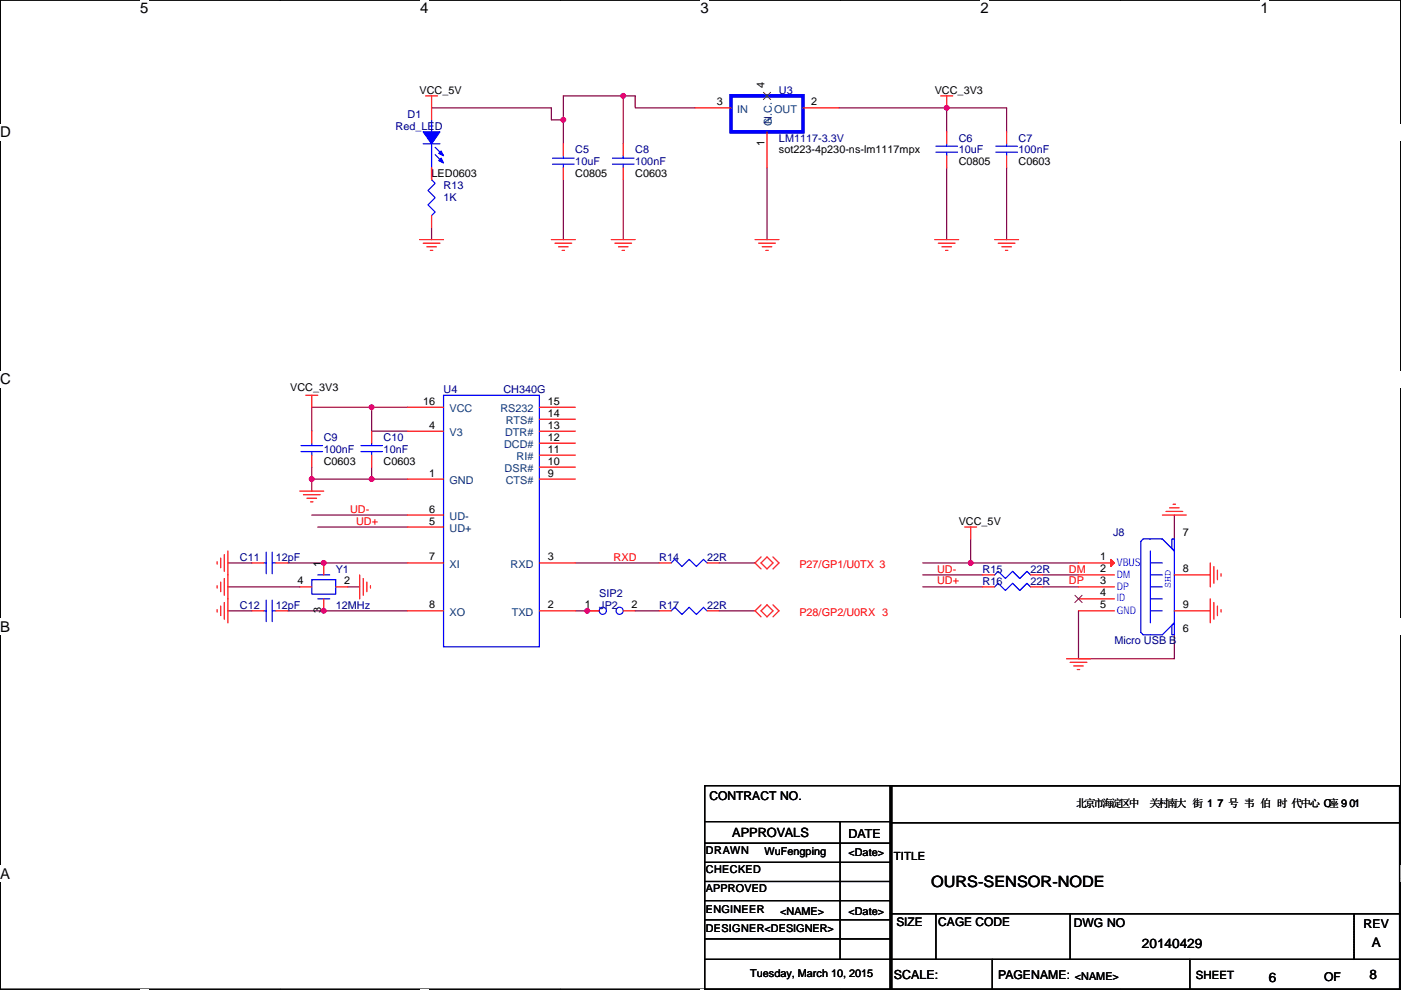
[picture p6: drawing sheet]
<svg xmlns="http://www.w3.org/2000/svg" width="297mm" height="210mm" viewBox="0 0 297 210" stroke-linecap="round" stroke-linejoin="round" font-family="sans-serif">
<path d="M.1 0h296.9v209.8h-296.9z" fill="none" stroke="#000" stroke-width=".25"/>
<g fill="#fff">
<path d="M29.7 0h1.8v3.5h-1.8z"/>
<path d="M29.7 209.8l1.8 .1z"/>
</g>
<path d="M59.4 0h.1M59.4 209.8h.1" fill="none" stroke="#000" stroke-width=".25"/>
<g fill="#fff">
<path d="M89.1 0h1.8v3.5h-1.8z"/>
<path d="M89.1 209.8l1.8 .1z"/>
</g>
<path d="M118.8 0h.1M118.8 209.8h.1" fill="none" stroke="#000" stroke-width=".25"/>
<g fill="#fff">
<path d="M148.5 0h1.8v3.5h-1.8z"/>
<path d="M148.5 209.8l1.8 .1z"/>
</g>
<path d="M178.2 0h.1M178.2 209.8h.1" fill="none" stroke="#000" stroke-width=".25"/>
<g fill="#fff">
<path d="M207.9 0h1.7v3.5h-1.7z"/>
<path d="M207.9 209.8l1.7 .1z"/>
</g>
<path d="M237.6 0h.1M237.6 209.8h.1" fill="none" stroke="#000" stroke-width=".25"/>
<g fill="#fff">
<path d="M267.3 0h1.7v3.5h-1.7z"/>
<path d="M267.3 209.8l1.7 .1z"/>
<path d="M.1 26.2h2.2v3.6h-2.2z"/>
<path d="M297 26.2v3.6z"/>
<path d="M.1 78.7h2.2v3.5h-2.2z"/>
<path d="M297 78.7v3.5z"/>
</g>
<path d="M.1 52.5h.1M297 52.5h.1" fill="none" stroke="#000" stroke-width=".25"/>
<g fill="#fff">
<path d="M.1 131.1h2.1v3.6h-2.1z"/>
<path d="M297 131.1v3.6z"/>
</g>
<path d="M.1 104.9h.1M297 104.9h.1" fill="none" stroke="#000" stroke-width=".25"/>
<g fill="#fff">
<path d="M0 183.6h2.2v3.5h-2.2z"/>
<path d="M297 183.6v3.5z"/>
</g>
<g fill="none" stroke="#000" stroke-width=".25">
<path d="M.1 157.4h.1M297 157.4h.1M149.4 166.6h39.6v43.2h-39.6zM149.4 174.3h39.4M149.4 178.8h39.4M178.1 174.3v29.2M188.8 166.6h107.9v43.2h-107.9zM188.8 166.6h.2v43.2h-.2zM189 174.5h108M296.7 166.6h-107.9v43.2M297 174.5h.1M149.4 182.9h39.4"/>
<path d="M149.4 187h39.4M149.4 191h39.4M149.4 195.1h39.4M149.4 199.2h39.4M188.8 193.8h107.9M198.4 193.8v9.7M226.9 193.8v9.7M287.1 193.8v9.7M149.4 203.5h147.3M188.8 209.8h.1M210.4 209.8h.1M210.4 203.5v6.3"/>
<path d="M252.3 209.8h.1M252.3 203.5v6.3"/>
</g>
<g fill="none" stroke="#800040" stroke-width=".25">
<path d="M91.5 22.9h25.4v2.5h2.5M91.5 35.6v2.5M119.4 38.1v12.7M119.4 25.4v5.1M132.1 20.3h2.6v2.6h12.7M132.1 20.3h-12.7v5.1M132.1 20.3v10.2M132.1 38.1v12.7M162.6 35.6v15.2M177.9 22.9h22.8M200.7 22.9h12.7v5.1M200.7 22.9v5.1"/>
<path d="M200.7 35.6v15.2M213.4 35.6v15.2M91.5 48.3v2.5M66.1 99.1v2.5M78.8 99.1v2.5M78.8 86.4h-12.7v5.1M86.4 86.4h-7.6v5.1h7.6M48.3 119.4h5.1M66.1 101.6h12.7M66.1 101.6v2.6M66.1 109.2h20.3M67.4 111.8h19"/>
<path d="M78.8 101.6h7.6M86.4 119.4h-25.4M122 119.4h17.8M152.5 119.4h7.6M195.6 119.4h10.2M205.8 119.4h22.9M205.8 114.3v5.1M249 109.2v5.1M48.3 129.6h5.1M48.3 124.5h15.3M61 129.6h25.4M73.7 124.5h2.6"/>
<path d="M122 129.6h5.1M134.7 129.6h5.1M152.5 129.6h7.6M195.6 124.5h12.7M195.6 121.9h12.7M221 121.9h7.7M221 124.5h7.7M228.7 129.6v10.1h20.3v-5.1"/>
</g>
<g fill="#f0f" stroke="#f0f" stroke-width=".25">
<circle cx="132.1" cy="20.3" r=".5"/>
<circle cx="200.7" cy="22.9" r=".5"/>
<circle cx="119.4" cy="25.4" r=".5"/>
<circle cx="78.8" cy="101.6" r=".5"/>
<circle cx="66.1" cy="101.6" r=".5"/>
<circle cx="78.8" cy="86.4" r=".5"/>
<circle cx="68.6" cy="129.5" r=".5"/>
<circle cx="68.6" cy="119.4" r=".5"/>
<circle cx="205.8" cy="119.4" r=".5"/>
<circle cx="124.5" cy="129.5" r=".5"/>
</g>
<g fill="none" stroke="#f00" stroke-width=".25">
<path d="M90.2 20.3h2.6M91.5 20.3v5.1M91.5 35.6v2.5zM119.4 30.5v2.5M119.4 35.6v2.5M132.1 30.5v2.5M132.1 35.6v2.5M147.4 22.9h7.6M162.6 28v7.6M162.6 20.3h.1M170.2 22.9h7.7M199.5 20.3h2.5"/>
<path d="M200.7 20.3v2.6M200.7 28v2.5M200.7 33v2.6M213.4 28v2.5M213.4 33v2.6M89 50.8h5M89.7 51.6h3.6M90.5 52.3h2M91.2 53.1h.6M91.5 45.7v2.6M116.9 50.8h5.1M117.7 51.6h3.5"/>
<path d="M118.4 52.3h2.1M119.2 53.1h.5M129.6 50.8h5.1M130.4 51.6h3.5M131.1 52.3h2.1M131.9 53.1h.5M160.1 50.8h5.1M160.8 51.6h3.6M161.6 52.3h2M162.4 53.1h.5M198.2 50.8h5.1M198.9 51.6h3.6"/>
<path d="M199.7 52.3h2M200.5 53.1h.5M210.9 50.8h5.1M211.6 51.6h3.6M212.4 52.3h2M213.2 53.1h.5M64.8 83.8h2.6M66.1 83.8v2.6M66.1 91.5v2.5M66.1 96.5v2.6M78.8 91.5v2.5M78.8 96.5v2.6"/>
<path d="M86.4 91.5h7.6M86.4 86.4h7.6M114.4 99.1h7.6M114.4 96.5h7.6M114.4 94h7.6M114.4 91.5h7.6M114.4 88.9h7.6M114.4 86.4h7.6M46 119.1v.6M46.8 118.4v2M47.6 117.6v3.6M48.3 116.9v15.2"/>
<path d="M53.4 119.4h2.5M58.5 119.4h2.5M63.6 104.2h5M64.3 104.9h3.6M65.1 105.7h2M65.8 106.4h.6M68.6 119.4v2.5M86.4 101.6h7.6M86.4 111.8h7.6M86.4 109.2h7.6M86.4 119.4h7.6M114.4 119.4h7.6"/>
<path d="M114.4 101.6h7.6M139.8 119.4h2.5M149.9 119.4h2.6M161.4 118.1l-1.3 1.3 1.3 1.3M162.6 118.1l1.3 1.3-1.3 1.3-1.2-1.3zM163.9 118.1l1.3 1.3-1.3 1.3M204.5 111.8h2.6M205.8 111.8v2.5M228.7 119.4h7.6M246.4 109.2h5.1M247.2 108.5h3.6M248 107.7h2"/>
<path d="M248.7 107h.5M249 114.3h.1M256.6 119.4v5.1M46 129.3v.5M46 124.2v.5M46.8 128.5v2.1M46.8 123.5v2M47.6 127.8v3.5M47.6 122.7v3.6M53.4 129.6h2.5M58.5 129.6h2.5M63.6 124.5h2.5"/>
<path d="M68.6 127v2.6M71.2 124.5h2.5M76.3 121.9v5.1M77 122.7v3.6M77.8 123.5v2M78.5 124.2v.5M86.4 129.6h7.6M114.4 129.6h7.6M124.5 129.6h2.6M132.1 129.6h2.6M139.8 129.6h2.5M149.9 129.6h2.6"/>
<path d="M161.4 128.3l-1.3 1.3 1.3 1.2M162.6 128.3l1.3 1.3-1.3 1.2-1.2-1.2zM163.9 128.3l1.3 1.3-1.3 1.2M208.3 124.5h2.6M208.3 121.9h2.6M218.5 124.5h2.5M218.5 121.9h2.5M226.1 139.7h5.1M228.7 121.9h7.6M228.7 124.5h7.6M228.7 127h7.6M228.7 129.6h7.6"/>
<path d="M249 134.6h.1M249 121.9h7.6M249 129.6h7.6M256.6 127v5.1M257.4 127.8v3.5M257.4 120.2v3.5M258.1 128.5v2.1M258.1 120.9v2.1M258.9 129.3v.5M258.9 121.7v.5M226.9 140.5h3.5M227.6 141.2h2.1"/>
<path d="M228.4 142h.5"/>
</g>
<path d="M287.1 193.8v9.7M287.1 203.5h.1" fill="none" stroke="#000" stroke-width=".25" stroke-dasharray="0 .5"/>
<g fill="none" stroke="#00f" stroke-width=".25">
<path d="M89.7 30.5h3.6M91.5 25.4v2.6M91.5 30.5v5.1M91.5 38.1l.8 .8-1.6 1.5 1.6 1.5-1.6 1.6 1.6 1.5-.8 .7M92.3 31.3l1.5 1.5M92.3 32.8l1.5 1.5M117.2 34.8h4.5M117.2 33.5h4.5M119.4 33v.5M119.4 34.8v.8M129.9 34.8h4.5M129.9 33.5h4.5"/>
<path d="M132.1 33v.5M132.1 34.8v.8M198.4 32.3h4.6M198.4 31h4.6M200.7 30.5v.5M200.7 32.3v.7M211.1 32.3h4.6M211.1 31h4.6M213.4 30.5v.5M213.4 32.3v.7M63.8 95.8h4.6M63.8 94.5h4.6"/>
<path d="M66.1 94v.5M66.1 95.8v.7M76.5 95.8h4.6M76.5 94.5h4.6M78.8 94v.5M78.8 95.8v.7M94 83.8h20.4v53.4h-20.4zM55.9 119.4h.5M56.4 117.1v4.6M57.7 119.4h.8M57.7 117.1v4.6M142.3 119.4l.8-.8 1.5 1.6 1.5-1.6 1.5 1.6 1.6-1.6 .7 .8"/>
<path d="M242.4 114.3h4l2.6 2.6v15.2l-2.6 2.5h-4l-.5-.5v-19.3zM243.9 116.9v15.2M243.9 119.4h2.5M248.5 114.3h.5v2.6l-.5-.5zM55.9 129.6h.5M56.4 127.3v4.5M57.7 129.6h.8M57.7 127.3v4.5M66.1 123h5.1v3h-5.1zM67.4 121.9h2.5M67.4 127h2.5M142.3 129.6l.8-.8 1.5 1.5 1.5-1.5 1.5 1.5 1.6-1.5 .7 .8"/>
<path d="M210.9 124.5l.7-.8 1.6 1.5 1.5-1.5 1.5 1.5 1.5-1.5 .8 .8M210.9 121.9l.7-.7 1.6 1.5 1.5-1.5 1.5 1.5 1.5-1.5 .8 .7M243.9 121.9h2.5M243.9 124.5h2.5M243.9 127h2.5M243.9 129.6h2.5M249 132.1v2.5h-.5v-2z"/>
<circle cx="127.8" cy="129.5" r=".76"/>
<circle cx="131.4" cy="129.5" r=".76"/>
</g>
<g fill="#00f" stroke="#00f" stroke-width=".25">
<path d="M89.7 28h3.6l-1.8 2.5z" fill-rule="evenodd"/>
<path d="M93.5 33.5l.5 1.1-1-.5z" fill-rule="evenodd"/>
<path d="M93.5 32l.5 1-1-.5z" fill-rule="evenodd"/>
</g>
<path d="M235.5 118.6l.8 .8-.8 .8z" fill="#f00" stroke="#f00" stroke-width=".25"/>
<path d="M161.9 19.6l1.5 1.5M163.4 19.6l-1.6 1.5M227.9 126.3l1.5 1.5M229.4 126.3l-1.5 1.5" fill="none" stroke="#804000" stroke-width=".21"/>
<path d="M155 20.3h15.2v7.7h-15.2z" fill="none" stroke="#00f" stroke-width=".76"/>
<text font-size="3.3" x="197.4" y="188.2">OURS-SENSOR-NODE</text>
<g font-size="3.2">
<text x="29.7" y="2.8">5</text>
<text x="89.1" y="2.8">4</text>
<text x="148.5" y="2.8">3</text>
<text x="207.9" y="2.8">2</text>
<text x="267.3" y="2.8">1</text>
<text x=".1" y="29.1">D</text>
<text x=".1" y="81.5">C</text>
<text x=".1" y="134">B</text>
<text x=".1" y="186.4">A</text>
<text x="297" y="186.4">A</text>
</g>
<g font-size="2.8">
<text x="242.1" y="201.1">20140429</text>
<text x="290.9" y="200.9">A</text>
<text x="269" y="208.3">6</text>
<text x="290.4" y="207.8">8</text>
</g>
<text font-size="2.7" x="155.3" y="177.5">APPROVALS</text>
<g font-size="2.6">
<text x="150.4" y="169.7">CONTRACT NO.</text>
<text x="179.9" y="177.7">DATE</text>
<text x="227.6" y="196.6">DWG NO</text>
<text x="289.1" y="196.9">REV</text>
<text x="189.5" y="207.6">SCALE:</text>
<text x="211.6" y="207.6">PAGENAME:</text>
<text x="280.7" y="208.1">OF</text>
</g>
<g font-size="2.5">
<text x="190.1" y="196.3">SIZE</text>
<text x="198.9" y="196.3">CAGE CODE</text>
</g>
<g font-size="2.4">
<text x="189.5" y="182.5">TITLE</text>
<text x="253.6" y="207.7">SHEET</text>
</g>
<g font-size="2.3">
<text x="89" y="19.9">VCC_5V</text>
<text x="152" y="22.4">3</text>
<text x="162.1" y="18.6" transform="rotate(-90 162.1 18.6)">4</text>
<text x="172" y="22.4">2</text>
<text x="198.2" y="19.9">VCC_3V3</text>
<text x="162.1" y="31" transform="rotate(-90 162.1 31)">1</text>
<text x="165.2" y="32.6">sot223-4p230-ns-lm1117mpx</text>
<text x="203.3" y="35.1">C0805</text>
<text x="216" y="35.1">C0603</text>
<text x="91.5" y="37.6">LED0603</text>
<text x="122" y="37.6">C0805</text>
<text x="134.7" y="37.6">C0603</text>
<text x="61.5" y="82.8">VCC_3V3</text>
<text x="89.7" y="85.9">16</text>
<text x="116.1" y="88.4">14</text>
<text x="116.1" y="85.9">15</text>
<text x="91" y="90.9">4</text>
<text x="116.1" y="90.9">13</text>
<text x="116.1" y="93.5">12</text>
<text x="68.6" y="98.6">C0603</text>
<text x="81.3" y="98.6">C0603</text>
<text x="91" y="101.1">1</text>
<text x="116.1" y="101.1">9</text>
<text x="116.1" y="98.6">10</text>
<text x="116.1" y="96">11</text>
<text x="91" y="111.3">5</text>
<text x="91" y="108.7">6</text>
<text x="203.3" y="111.3">VCC_5V</text>
<text x="250.8" y="113.8">7</text>
<text x="91" y="118.9">7</text>
<text x="116.1" y="118.9">3</text>
<text x="233.2" y="118.9">1</text>
<text x="63.1" y="124">4</text>
<text x="68.1" y="120.2" transform="rotate(-90 68.1 120.2)">1</text>
<text x="73" y="124">2</text>
<text x="233.2" y="121.4">2</text>
<text x="233.2" y="124">3</text>
<text x="250.8" y="121.4">8</text>
<text x="68.1" y="130.1" transform="rotate(-90 68.1 130.1)">3</text>
<text x="91" y="129">8</text>
<text x="116.1" y="129">2</text>
<text x="124" y="129">1</text>
<text x="133.9" y="129">2</text>
<text x="233.2" y="126.5">4</text>
<text x="233.2" y="129">5</text>
<text x="250.8" y="129">9</text>
<text x="250.8" y="134.1">6</text>
<text x="228.2" y="171.2">北京市海淀区中</text>
<text x="243.7" y="171.2">关村南大 街 1 7 号 韦 伯 时 代中心 C座 9 01</text>
<text x="149.7" y="181.1">DRAWN</text>
<text x="149.7" y="185.2">CHECKED</text>
<text x="162.1" y="181.4">WuFengping</text>
<text x="179.9" y="181.7">&lt;Date&gt;</text>
<text x="149.7" y="189.3">APPROVED</text>
<text x="149.7" y="193.6">ENGINEER</text>
<text x="149.7" y="197.7">DESIGNER&lt;DESIGNER&gt;</text>
<text x="165.4" y="194.1">&lt;NAME&gt;</text>
<text x="179.9" y="194.1">&lt;Date&gt;</text>
<text x="159.1" y="207.3">Tuesday, March 10, 2015</text>
<text x="227.9" y="207.8">&lt;NAME&gt;</text>
</g>
<g font-size="2.3" fill="#004080">
<text x="156.3" y="23.9">IN</text>
<text x="164.1" y="23.9">OUT</text>
<text x="163.7" y="26.7" transform="rotate(-90 163.7 26.7)">G</text>
<text x="163.7" y="26.2" transform="rotate(-90 163.7 26.2)">N.C.</text>
<text x="95.3" y="87.4">VCC</text>
<text x="106.1" y="87.4">RS232</text>
<text x="107.2" y="90">RTS#</text>
<text x="95.3" y="92.5">V3</text>
<text x="106.9" y="95">DCD#</text>
<text x="107.1" y="92.5">DTR#</text>
<text x="107" y="100.1">DSR#</text>
<text x="109.5" y="97.6">RI#</text>
<text x="95.3" y="102.7">GND</text>
<text x="107.2" y="102.7">CTS#</text>
<text x="95.3" y="112.8">UD+</text>
<text x="95.3" y="110.3">UD-</text>
<text x="95.3" y="120.4">XI</text>
<text x="108.3" y="120.4">RXD</text>
<text x="95.3" y="130.6">XO</text>
<text x="108.5" y="130.6">TXD</text>
</g>
<g font-size="2.3" fill="#000080">
<text x="165.2" y="19.9">U3</text>
<text x="83.9" y="27.5">Red_LED</text>
<text x="86.4" y="24.9">D1</text>
<text x="122" y="32.6">C5</text>
<text x="122" y="35.1">10uF</text>
<text x="134.7" y="32.6">C8</text>
<text x="134.7" y="35.1">100nF</text>
<text x="165.2" y="30">LM1117-3.3V</text>
<text x="203.3" y="30">C6</text>
<text x="203.3" y="32.6">10uF</text>
<text x="216" y="30">C7</text>
<text x="216" y="32.6">100nF</text>
<text x="94" y="40.2">R13</text>
<text x="94" y="42.7">1K</text>
<text x="94" y="83.4">U4</text>
<text x="106.7" y="83.4">CH340G</text>
<text x="68.6" y="93.5">C9</text>
<text x="81.3" y="93.5">C10</text>
<text x="68.6" y="96.1">100nF</text>
<text x="81.3" y="96.1">10nF</text>
<text x="236" y="113.6">J8</text>
<text x="50.9" y="118.9">C11</text>
<text x="58.5" y="118.9">12pF</text>
<text x="139.8" y="118.9">R14</text>
<text x="149.9" y="118.9">22R</text>
<text x="71.2" y="121.5">Y1</text>
<text x="208.3" y="124">R16</text>
<text x="208.3" y="121.5">R15</text>
<text x="218.5" y="124">22R</text>
<text x="218.5" y="121.5">22R</text>
<text x="50.9" y="129.1">C12</text>
<text x="58.5" y="129.1">12pF</text>
<text x="71.2" y="129.1">12MHz</text>
<text x="127.1" y="129.1">JP2</text>
<text x="127.1" y="126.5">SIP2</text>
<text x="139.8" y="129.1">R17</text>
<text x="149.9" y="129.1">22R</text>
<text x="236.3" y="136.7">Micro USB B</text>
</g>
<g font-size="2.3" fill="#f00">
<text x="74.2" y="108.7">UD-</text>
<text x="75.5" y="111.3">UD+</text>
<text x="130.1" y="118.9">RXD</text>
<text x="169.5" y="120.4">P27/GP1/U0TX 3</text>
<text x="198.7" y="121.4">UD-</text>
<text x="198.7" y="124">UD+</text>
<text x="226.6" y="124">DP</text>
<text x="226.6" y="121.4">DM</text>
<text x="169.5" y="130.6">P28/GP2/U0RX 3</text>
</g>
<text font-size="2.3" fill="#00f" x="236.8" y="120">VBUS</text>
<g font-size="2.2" fill="#00f">
<text x="236.8" y="122.5">DM</text>
<text x="236.8" y="125.1">DP</text>
<text x="236.8" y="127.6">ID</text>
<text x="236.8" y="130.1">GND</text>
</g>
<text font-size="2.1" fill="#00f" x="248.2" y="124.7" transform="rotate(-90 248.2 124.7)">SHD</text>
</svg>
